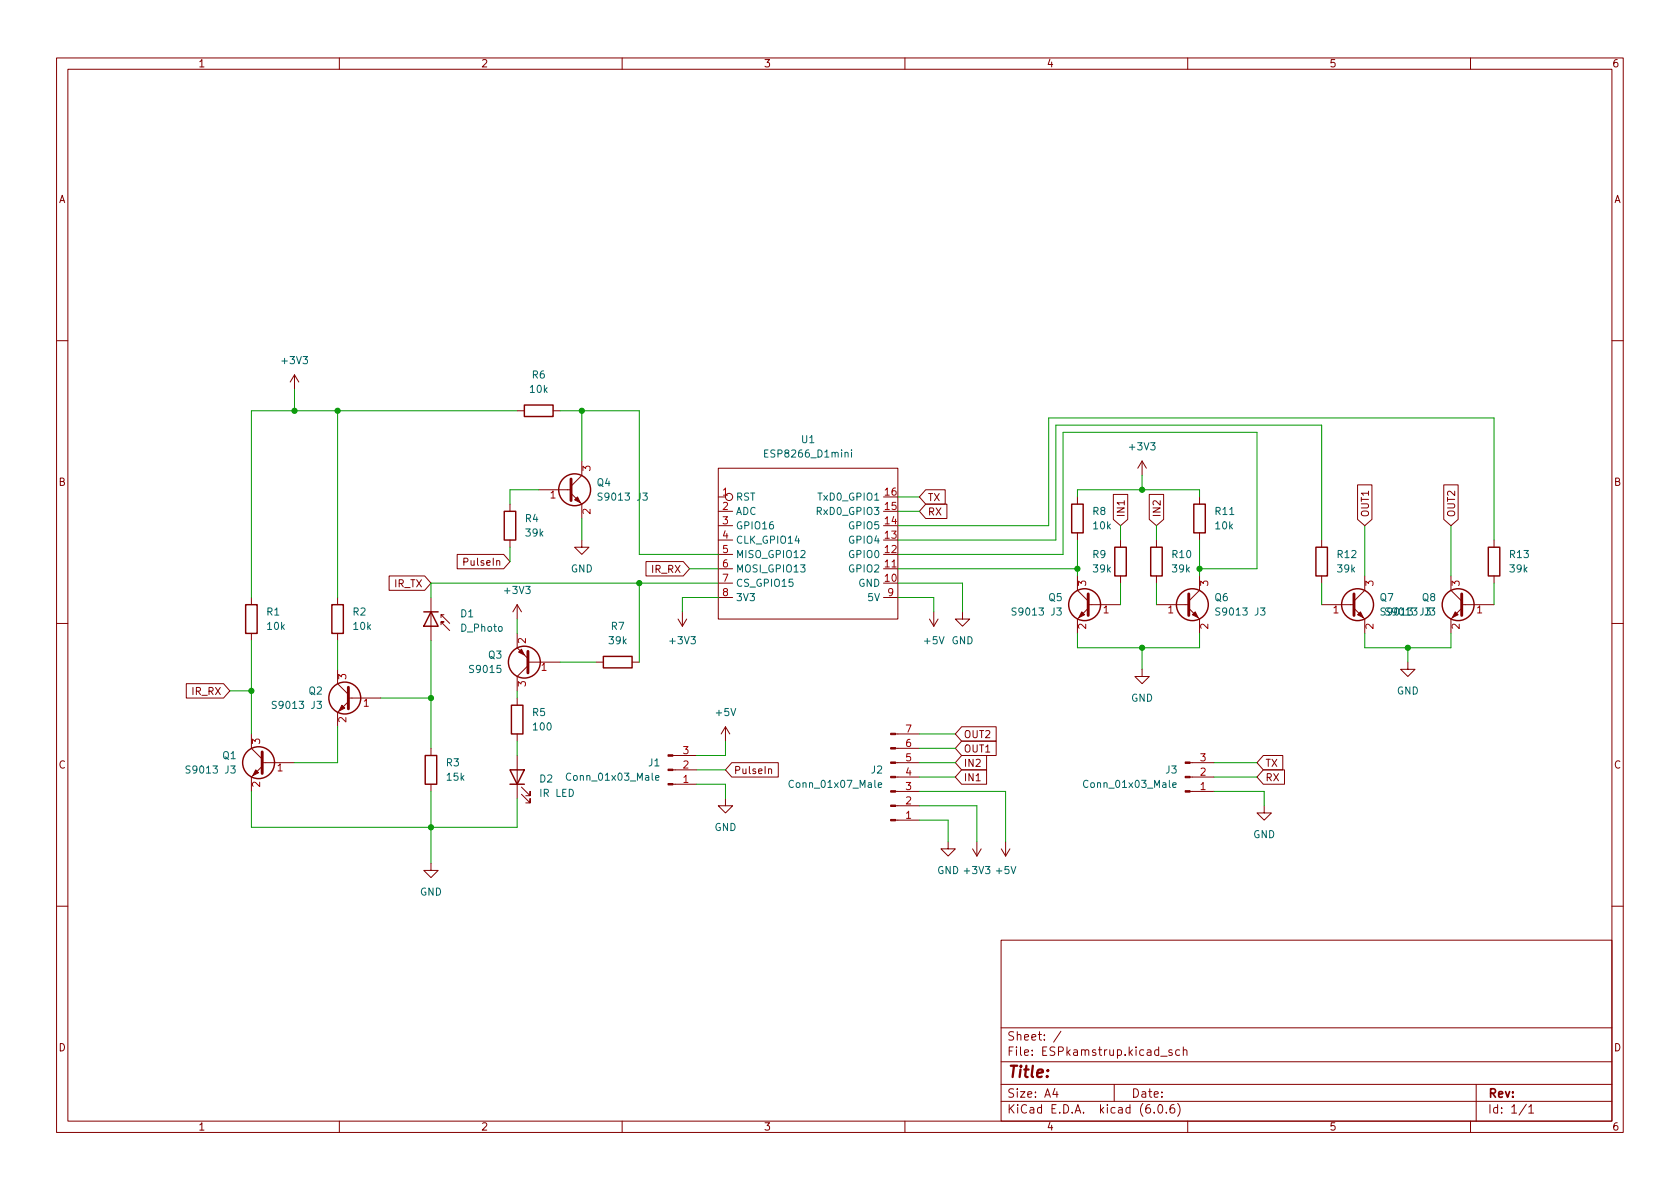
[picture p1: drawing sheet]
<svg xmlns="http://www.w3.org/2000/svg" width="297mm" height="210mm" viewBox="0 0 297 210" stroke-linecap="round" stroke-linejoin="round" font-family="sans-serif">
<g fill="none" stroke="#840000" stroke-width=".18">
<path d="M10 10.2h277v190.1h-277zM12 12.2h273v186.1h-273zM60 10.2v2M110 10.2v2M160 10.2v2M210 10.2v2M260 10.2v2M10 60.2h2M52.1 66.3l-.8 1.3M52.1 66.3v2.5M52.1 66.3l.7 1.3M91.4 72.6h1.3"/>
<path d="M97.8 72.6h1.3M285 60.2h2M80.8 98h8.3l1.1 1.3-1.1 1.3h-8.3zM90.2 89.1v1.3M90.2 95.5v1.3M95.2 86.6h5.8M101 87.2l1.9 1.9v2.6M102.9 95.5v1.3h1.2l-1.2 1.2-1.3-1.2h1.3M102.9 81.5v2.6l-1.9 1.9M114.2 99.3h6.6l1.1 1.3-1.1 1.2h-6.6zM127 82.8h31.7v26.7h-31.7zM127 87.9h1.3"/>
<path d="M127 90.4h2.5M127 93h2.5M127 95.5h2.5M127 98h2.5M163.7 89.1h3.7v2.6h-3.7l-1.1-1.3zM163.7 86.6h3.4v2.5h-3.4l-1.1-1.2zM190.5 87.9v1.2M190.5 94.2v1.3M196.8 87.4h2.6v4.4l-1.3 1.2-1.3-1.2zM198.1 95.5v1.3M201.9 81.5l-.7 1.3M201.9 81.5v2.6"/>
<path d="M201.9 81.5l.8 1.3M203.2 87.4h2.5v4.4l-1.2 1.2-1.3-1.2zM204.5 95.5v1.3M212.1 87.9v1.2M212.1 94.2v1.3M233.7 95.5v1.3M240 85.7h2.6v6.1l-1.3 1.2-1.3-1.2zM255.3 85.7h2.5v6.1l-1.3 1.2-1.2-1.2zM264.2 95.5v1.3M10 110.2h2M44.4 105.7v1.2M44.4 112v1.3"/>
<path d="M59.7 105.7v1.2M59.7 112v1.3M59.7 118.4v2.5l1.9 1.9M68.8 101.8h6.3l1.1 1.3-1.1 1.3h-6.3zM76.2 105.7v7.6M78 110.5v-.5h.5h-.5l1.5 1.5M78 108.7v.5M78.5 108.7h-.5l1.5 1.5M91.4 112v2.5l1.9 2M91.4 106.9l-.7 1.3M91.4 106.9v2.6M91.4 106.9l.8 1.3"/>
<path d="M93.3 117.1h5.8M93.3 117.7l-1.9 1.9v2.6M105.4 117.1h1.3M111.8 117.1h1.2M119.9 109.5l.7 1.2M120.6 108.2v2.5M121.4 109.5l-.8 1.2M127 100.6h2.5M127 103.1h2.5M127 105.7h2.5M156.2 100.6h2.5M156.2 105.7h2.5"/>
<path d="M164.3 109.5l.8 1.2M165.1 108.2v2.5M165.9 109.5l-.8 1.2M170.2 108.2v1.3h1.2l-1.2 1.2-1.3-1.2h1.3M190.5 101.8v2.6l1.9 1.9M192.4 107.6l-1.9 1.9v2.5M192.4 106.9h5.7M198.1 101.8v1.3M201.9 118.4v1.2h1.3l-1.3 1.3-1.2-1.3h1.2M204.5 106.9h5.7M204.5 101.8v1.3M210.2 107.6l1.9 1.9v2.5"/>
<path d="M212.1 101.8v2.6l-1.9 1.9M233.7 106.9h5.7M233.7 101.8v1.3M239.4 107.6l1.9 1.9v2.5M241.3 101.8v2.6l-1.9 1.9M248.9 117.1v1.3h1.3l-1.3 1.2-1.3-1.2h1.3M256.5 101.8v2.6l1.9 1.9M258.4 107.6l-1.9 1.9v2.5M258.4 106.9h5.8M264.2 101.8v1.3M285 110.2h2M32.9 120.9h6.6l1.1 1.3-1.1 1.2h-6.6z"/>
<path d="M44.4 129.8v2.5l2 1.9M46.4 135.5l-2 1.9v2.5M46.4 134.9h5.7M61.6 124.1l-1.9 1.9v2.5M61.6 123.4h5.7M76.2 132.3v1.3M76.2 138.7v1.2M91.4 123.4v1.3M91.4 129.8v1.3M91.4 133.6v7.6M92.2 139.2l1.5 1.5v-.8v.8h-.7M119 133.6h4.2"/>
<path d="M119 136.1h4.2M119 138.7h4.2M128.3 128.5l-.8 1.3M128.3 128.5v2.6M128.3 128.5l.7 1.3M129.4 134.9h8.2v2.5h-8.2l-1.1-1.3zM135.9 136.1l.2-.1h.3v.8M158.3 134.9h4.3M158.3 137.4h4.3M158.3 139.9h4.3M158.3 129.8h4.3M158.3 132.3h4.3"/>
<path d="M170 133.6h4.4v2.5h-4.4l-1.1-1.2zM170 128.5h6.1v2.6h-6.1l-1.1-1.3zM170 136.1h4.4v2.6h-4.4l-1.1-1.3zM170 131.1h6.1v2.5h-6.1l-1.1-1.3zM210.4 134.9h4.2M210.4 137.4h4.2M210.4 139.9h4.2M223.4 133.6h3.4v2.5h-3.4l-1.2-1.2zM223.4 136.1h3.7v2.6h-3.7l-1.2-1.3zM76.2 152.6v1.3h1.3l-1.3 1.3-1.3-1.3h1.3M92.2 140.5l1.5 1.5v-.8v.8h-.7M128.3 141.2v1.3h1.2l-1.2 1.3-1.3-1.3h1.3"/>
<path d="M158.3 142.5h4.3M158.3 145h4.3M167.6 148.8v1.3h1.3l-1.3 1.3-1.2-1.3h1.2M172 150.1l.7 1.3M172.7 148.8v2.6M173.5 150.1l-.8 1.3M177 150.1l.8 1.3M177.8 148.8v2.6M178.6 150.1l-.8 1.3M223.5 142.5v1.3h1.3l-1.3 1.2-1.3-1.2h1.3M10 160.2h2M177 166.3h108v32h-108z"/>
<path d="M285 160.2h2M60 198.3v2M110 198.3v2M160 198.3v2M177 194.8h108M177 191.8h108M177 187.8h108M177 181.8h108M186.5 192.5l-.4 1h1M186.9 193v1M187.6 182.4l-1.3 1.9M197 191.8v3"/>
<path d="M204.1 196.7v.1M204.9 195.4l.2-.1a.81 .81 0 0 1 .6 .7 .81 .81 0 0 1-.3 .8h-.2a.81 .81 0 0 1-.6-.6 .81 .81 0 0 1 .3-.8zM205.2 186.8h1.2M206.2 196.7v.1M207.2 185.7l-.3-.1-.3 .2 .1 .3 .5 .1v.4h-.6M207.6 195.3a.59 .59 0 0 0-.7 .7v.5l.1 .3h.4l.2-.1 .1-.5-.1-.2-.5-.1-.2 .3M208.2 195.1a1.72 1.72 0 0 1 0 2.3M208.6 185.7l-.5-.1-.2 .3v.4l.1 .3h.6M209.2 185.8l.2-.2 .4 .1 .1 .9M209.2 185.1v1.5M210 198.3v2M260 198.3v2"/>
<path d="M261 191.8v6.5M269.9 195.3l-1.3 1.9M270.3 195.8l.4-.5v1.5M270.3 196.8h.9"/>
<circle cx="128.9" cy="87.9" r=".63"/>
</g>
<path d="M101 84.7v3.8M93.3 115.2v3.8M192.4 105v3.8M210.2 105v3.8M239.4 105v3.8M258.4 105v3.8M46.4 133v3.8M61.6 121.5v3.8" fill="none" stroke="#840000" stroke-width=".51"/>
<g fill="#840000" stroke="#840000" stroke-width=".18">
<path d="M257.3 108.2l.5 .5-1 .5z"/>
<path d="M209.5 134.7h.9v.3h-.9z"/>
<path d="M209.5 137.3h.9v.2h-.9z"/>
<path d="M209.5 139.8h.9v.3h-.9z"/>
<path d="M45.2 136.1l.5 .5-1 .6z"/>
<path d="M240 108.7l.5-.5 .5 1z"/>
<path d="M118.1 133.5h.9v.2h-.9z"/>
<path d="M118.1 136h.9v.3h-.9z"/>
<path d="M118.1 138.6h.9v.2h-.9z"/>
<path d="M101.6 88.4l.5-.5 .5 1z"/>
<path d="M91.7 115.3l.5-.5 .5 1z"/>
<path d="M60.5 124.7l.5 .5-1.1 .5z"/>
<path d="M157.5 129.7h.8v.2h-.8z"/>
<path d="M157.5 132.2h.8v.3h-.8z"/>
<path d="M157.5 134.7h.8v.3h-.8z"/>
<path d="M157.5 137.3h.8v.2h-.8z"/>
<path d="M157.5 139.8h.8v.3h-.8z"/>
<path d="M157.5 142.4h.8v.2h-.8z"/>
<path d="M157.5 144.9h.8v.3h-.8z"/>
<path d="M210.8 108.7l.5-.5 .5 1z"/>
<path d="M191.3 108.2l.5 .5-1 .5z"/>
</g>
<g fill="none" stroke="#840000" stroke-width=".25">
<path d="M92.7 71.6h5.1v2.1h-5.1zM89.2 90.4h2v5.1h-2zM189.5 89.1h2v5.1h-2zM197.1 96.8h2v5h-2zM203.5 96.8h2v5h-2zM211.1 89.1h2v5.1h-2zM232.7 96.8h2v5h-2zM263.1 96.8h2.1v5h-2.1zM43.4 106.9h2.1v5.1h-2.1zM58.7 106.9h2v5.1h-2zM74.9 108.2h2.6M76.2 108.2l1.3 2.5h-2.6z"/>
<path d="M106.7 116.1h5.1v2h-5.1zM75.2 133.6h2v5.1h-2zM90.2 136.1h2.5l-1.3 2.6zM90.2 138.7h2.5M90.4 124.7h2.1v5.1h-2.1z"/>
<circle cx="101.6" cy="86.6" r="2.82"/>
<circle cx="92.7" cy="117.1" r="2.82"/>
<circle cx="191.8" cy="106.9" r="2.82"/>
<circle cx="210.8" cy="106.9" r="2.82"/>
<circle cx="240" cy="106.9" r="2.82"/>
<circle cx="257.8" cy="106.9" r="2.82"/>
<circle cx="45.7" cy="134.9" r="2.82"/>
<circle cx="61" cy="123.4" r="2.82"/>
</g>
<g fill="none" stroke="#006464" stroke-width=".18">
<path d="M135.8 79.6h-.6v1.2h.6M150.6 79.6v.1M150.6 80v.8M106.5 87.2h-.5l-.3 .2 .2 .3 .5 .3v.3l-.2 .2-.5-.1M113.7 87.2h.7l-.4 .5 .4 .1v.5l-.2 .2-.5-.2M135.2 80.2h.4M179.7 107.6l-.5-.1-.2 .1v.4l.5 .2 .2 .3-.3 .3-.5-.1M186.9 107.5h.7l-.4 .5 .4 .1v.6l-.2 .1-.5-.1M215.7 107.6l-.5-.1-.2 .1v.4l.6 .2 .1 .3-.3 .3-.4-.1M222.9 107.5h.8l-.5 .5 .4 .1v.6l-.2 .1-.5-.1M244.9 107.6l-.5-.1-.2 .1v.4l.6 .2 .1 .3-.3 .3-.4-.1M252.1 107.5h.8l-.5 .5 .4 .1v.6l-.2 .1-.5-.1"/>
<path d="M252.9 107.5h.8l-.4 .5 .3 .1v.6l-.2 .1-.5-.1M33.6 135.5l-.5-.1-.2 .2v.3l.6 .3 .1 .3-.2 .2h-.5M40.8 135.4h.8l-.4 .5 .3 .1v.6l-.2 .1-.5-.1M48.8 124.1l-.4-.1-.3 .3 .1 .3 .6 .2v.4l-.2 .1-.5-.1M56 124h.8l-.4 .5 .4 .1v.6l-.2 .1-.6-.1M115.9 137.6l.6-.2v-.2l-.4-.1-.2 .2 .1 .6h.5M155.3 138.8l.6-.1-.1-.2-.3-.1-.2 .2v.6h.5M207.4 138.8l.6-.1-.1-.2-.4-.1-.1 .2v.6h.5"/>
</g>
<g fill="none" stroke="#009600" stroke-width=".18">
<path d="M52.1 68.8v3.8M59.7 72.6v33.1M91.4 72.6h-47v33.1M99.1 72.6h13.9v25.4h14M102.9 72.6v8.9M90.2 96.8v2.5M95.2 86.6h-5v2.5M102.9 91.7v3.8M158.7 87.9h3.9M158.7 98h29.3v-21.6h34.2v24.2h-10.1M158.7 95.5h28v-20.3h47v20.3M158.7 93h26.7v-19.1h78.8v21.6"/>
<path d="M158.7 90.4h3.9M190.5 87.9v-1.3h21.6v1.3M190.5 95.5v6.3M198.1 93v2.5M201.9 84.1v2.5M204.5 93v2.5M212.1 95.5v6.3M241.3 93v8.8M256.5 93v8.8M44.4 113.3v16.5M59.7 113.3v5.1M76.2 113.3v19"/>
<path d="M91.4 109.5v2.5M99.1 117.1h6.3M113 103.1v14M121.9 100.6h5.1M127 103.1h-50.8v2.6M127 105.7h-6.4v2.5M158.7 103.1h11.5v5.1M158.7 105.7h6.4v2.5M158.7 100.6h31.8M190.5 112v2.5h21.6v-2.5M198.1 103.1v3.8M201.9 114.5v3.9"/>
<path d="M204.5 103.1v3.8M233.7 103.1v3.8M241.3 112v2.5h15.2v-2.5M248.9 114.5v2.6M264.2 103.1v3.8M40.6 122.2h3.8M44.4 139.9v6.4h47v-5.1M59.7 128.5v6.4h-7.6M67.3 123.4h8.9M76.2 139.9v12.7M91.4 122.2v1.2M91.4 131.1v2.5"/>
<path d="M123.2 138.7h5.1v2.5M123.2 136.1h5.1M128.3 131.1v2.5h-5.1M162.6 129.8h6.3M162.6 132.3h6.3M162.6 134.9h6.3M162.6 139.9h15.2v8.9M162.6 137.4h6.3M214.6 134.9h7.6M214.6 139.9h8.9v2.6M214.6 137.4h7.6M162.6 145h5v3.8"/>
<path d="M162.6 142.5h10.1v6.3"/>
</g>
<g fill="#009600" stroke="#009600" stroke-width=".18">
<circle cx="248.9" cy="114.5" r=".46"/>
<circle cx="212.1" cy="100.6" r=".46"/>
<circle cx="76.2" cy="123.4" r=".46"/>
<circle cx="52.1" cy="72.6" r=".46"/>
<circle cx="59.7" cy="72.6" r=".46"/>
<circle cx="102.9" cy="72.6" r=".46"/>
<circle cx="113" cy="103.1" r=".46"/>
<circle cx="201.9" cy="86.6" r=".46"/>
<circle cx="190.5" cy="100.6" r=".46"/>
<circle cx="201.9" cy="114.5" r=".46"/>
<circle cx="44.4" cy="122.2" r=".46"/>
<circle cx="76.2" cy="146.3" r=".46"/>
</g>
<text font-size="2.8" fill="#840000" x="178" y="190.6">Title:</text>
<g font-size="2.1" fill="#840000">
<text x="178" y="184">Sheet: /</text>
<text x="178" y="186.7">File: ESPkamstrup.kicad_sch</text>
<text x="178" y="196.9">KiCad E.D.A. kicad (6.0.6)</text>
<text x="178" y="194.1">Size: A4</text>
<text x="200" y="194.1">Date:</text>
<text x="263" y="194.1">Rev:</text>
<text x="263" y="196.9">Id: 1/1</text>
</g>
<g font-size="1.8" fill="#840000">
<text x="35" y="11.9">1</text>
<text x="85" y="11.9">2</text>
<text x="135" y="11.9">3</text>
<text x="185" y="11.9">4</text>
<text x="235" y="11.9">5</text>
<text x="285" y="11.9">6</text>
<text x="10.3" y="35.9">A</text>
<text x="285.3" y="35.9">A</text>
<text x="10.3" y="85.9">B</text>
<text x="164" y="88.6">TX</text>
<text x="285.3" y="85.9">B</text>
<text x="164" y="91.1">RX</text>
<text x="198.8" y="91.5" transform="rotate(-90 198.8 91.5)">IN1</text>
<text x="205.2" y="91.5" transform="rotate(-90 205.2 91.5)">IN2</text>
<text x="242" y="91.5" transform="rotate(-90 242 91.5)">OUT1</text>
<text x="257.3" y="91.5" transform="rotate(-90 257.3 91.5)">OUT2</text>
<text x="82.4" y="100">PulseIn</text>
<text x="115.3" y="101.3">IR_RX</text>
<text x="69.8" y="103.8">IR_TX</text>
<text x="34" y="122.9">IR_RX</text>
<text x="170.3" y="130.5">OUT2</text>
<text x="10.3" y="135.9">C</text>
<text x="129.7" y="136.9">PulseIn</text>
<text x="170.3" y="135.6">IN2</text>
<text x="170.3" y="133.1">OUT1</text>
<text x="223.7" y="135.6">TX</text>
<text x="285.3" y="135.9">C</text>
<text x="170.3" y="138.1">IN1</text>
<text x="223.7" y="138.1">RX</text>
<text x="10.3" y="185.9">D</text>
<text x="285.3" y="185.9">D</text>
<text x="35" y="199.9">1</text>
<text x="85" y="199.9">2</text>
<text x="135" y="199.9">3</text>
<text x="185" y="199.9">4</text>
<text x="235" y="199.9">5</text>
<text x="285" y="199.9">6</text>
</g>
<g font-size="1.8" fill="#006464">
<text x="50" y="64.4">+3V3</text>
<text x="93.8" y="69.5">10k</text>
<text x="94.1" y="66.9">R6</text>
<text x="135.7" y="80.9">ESP8266_D1mini</text>
<text x="141.7" y="78.4">U1</text>
<text x="199.8" y="79.6">+3V3</text>
<text x="105.6" y="86">Q4</text>
<text x="106.3" y="88.5">S9013 J3</text>
<text x="130" y="88.5">RST</text>
<text x="145" y="88.5">TxD0_GPIO1</text>
<text x="92.9" y="92.3">R4</text>
<text x="93" y="94.9">39k</text>
<text x="130" y="91.1">ADC</text>
<text x="130" y="93.6">GPIO16</text>
<text x="144.8" y="91.1">RxD0_GPIO3</text>
<text x="150.3" y="93.6">GPIO5</text>
<text x="193.2" y="91.1">R8</text>
<text x="193.4" y="93.6">10k</text>
<text x="214.9" y="91.1">R11</text>
<text x="215" y="93.6">10k</text>
<text x="100.9" y="101.2">GND</text>
<text x="130" y="96.1">CLK_GPIO14</text>
<text x="130" y="98.7">MISO_GPIO12</text>
<text x="130" y="101.2">MOSI_GPIO13</text>
<text x="150.3" y="101.2">GPIO2</text>
<text x="150.3" y="98.7">GPIO0</text>
<text x="150.3" y="96.1">GPIO4</text>
<text x="193.2" y="98.7">R9</text>
<text x="193.4" y="101.2">39k</text>
<text x="207.3" y="98.7">R10</text>
<text x="207.3" y="101.2">39k</text>
<text x="236.5" y="98.7">R12</text>
<text x="236.5" y="101.2">39k</text>
<text x="267" y="98.7">R13</text>
<text x="267" y="101.2">39k</text>
<text x="89.4" y="105">+3V3</text>
<text x="130" y="103.8">CS_GPIO15</text>
<text x="130" y="106.3">3V3</text>
<text x="151.8" y="103.8">GND</text>
<text x="153.5" y="106.3">5V</text>
<text x="185.4" y="106.3">Q5</text>
<text x="214.8" y="106.3">Q6</text>
<text x="244" y="106.3">Q7</text>
<text x="251.5" y="106.3">Q8</text>
<text x="47.2" y="108.8">R1</text>
<text x="47.3" y="111.4">10k</text>
<text x="62.4" y="108.8">R2</text>
<text x="62.6" y="111.4">10k</text>
<text x="81.5" y="109.2">D1</text>
<text x="81.6" y="111.7">D_Photo</text>
<text x="107.7" y="113.9">39k</text>
<text x="108.1" y="111.4">R7</text>
<text x="118.6" y="113.9">+3V3</text>
<text x="163.5" y="113.9">+5V</text>
<text x="168.2" y="113.9">GND</text>
<text x="179.5" y="108.8">S9013 J3</text>
<text x="215.5" y="108.8">S9013 J3</text>
<text x="244.7" y="108.8">S9013 J3</text>
<text x="83.2" y="119">S9015</text>
<text x="86.4" y="116.5">Q3</text>
<text x="48.7" y="125.3">S9013 J3</text>
<text x="54.6" y="122.8">Q2</text>
<text x="200" y="124.1">GND</text>
<text x="247" y="122.8">GND</text>
<text x="94.2" y="126.6">R5</text>
<text x="94.4" y="129.2">100</text>
<text x="126.7" y="126.6">+5V</text>
<text x="33.4" y="136.8">S9013 J3</text>
<text x="39.4" y="134.2">Q1</text>
<text x="78.9" y="135.5">R3</text>
<text x="114.7" y="135.5">J1</text>
<text x="154.1" y="136.8">J2</text>
<text x="206.1" y="136.8">J3</text>
<text x="79.1" y="138">15k</text>
<text x="95.4" y="138.4">D2</text>
<text x="95.6" y="140.9">IR LED</text>
<text x="100.7" y="138">Conn_01x03_Male</text>
<text x="140" y="139.3">Conn_01x07_Male</text>
<text x="192.1" y="139.3">Conn_01x03_Male</text>
<text x="126.3" y="146.9">GND</text>
<text x="221.6" y="148.2">GND</text>
<text x="165.7" y="154.6">GND +3V3</text>
<text x="176.2" y="154.6">+5V</text>
<text x="74.2" y="158.4">GND</text>
</g>
<g font-size="1.8" fill="#a90000">
<text x="104.4" y="83.3" transform="rotate(-90 104.4 83.3)">3</text>
<text x="97.3" y="88.1">1</text>
<text x="127.8" y="87.6">1</text>
<text x="156.5" y="87.6">16</text>
<text x="104.4" y="90.9" transform="rotate(-90 104.4 90.9)">2</text>
<text x="127.8" y="90.2">2</text>
<text x="127.8" y="92.7">3</text>
<text x="127.8" y="95.2">4</text>
<text x="156.5" y="95.2">13</text>
<text x="156.5" y="92.7">14</text>
<text x="156.5" y="90.2">15</text>
<text x="127.8" y="97.8">5</text>
<text x="127.8" y="100.3">6</text>
<text x="156.5" y="100.3">11</text>
<text x="156.5" y="97.8">12</text>
<text x="127.8" y="102.9">7</text>
<text x="127.8" y="105.4">8</text>
<text x="156.5" y="102.9">10</text>
<text x="157" y="105.4">9</text>
<text x="192" y="103.6" transform="rotate(-90 192 103.6)">3</text>
<text x="213.6" y="103.6" transform="rotate(-90 213.6 103.6)">3</text>
<text x="242.8" y="103.6" transform="rotate(-90 242.8 103.6)">3</text>
<text x="258.1" y="103.6" transform="rotate(-90 258.1 103.6)">3</text>
<text x="93" y="113.8" transform="rotate(-90 93 113.8)">2</text>
<text x="192" y="111.2" transform="rotate(-90 192 111.2)">2</text>
<text x="195.1" y="108.5">1</text>
<text x="206.5" y="108.5">1</text>
<text x="213.6" y="111.2" transform="rotate(-90 213.6 111.2)">2</text>
<text x="235.7" y="108.5">1</text>
<text x="242.8" y="111.2" transform="rotate(-90 242.8 111.2)">2</text>
<text x="258.1" y="111.2" transform="rotate(-90 258.1 111.2)">2</text>
<text x="261.1" y="108.5">1</text>
<text x="95.7" y="118.6">1</text>
<text x="61.2" y="120.1" transform="rotate(-90 61.2 120.1)">3</text>
<text x="64.3" y="125">1</text>
<text x="93" y="121.4" transform="rotate(-90 93 121.4)">3</text>
<text x="46" y="131.6" transform="rotate(-90 46 131.6)">3</text>
<text x="61.2" y="127.7" transform="rotate(-90 61.2 127.7)">2</text>
<text x="160.2" y="129.5">7</text>
<text x="49" y="136.4">1</text>
<text x="120.8" y="135.9">2</text>
<text x="120.8" y="133.3">3</text>
<text x="160.2" y="137.2">4</text>
<text x="160.2" y="134.6">5</text>
<text x="160.2" y="132.1">6</text>
<text x="212.2" y="137.2">2</text>
<text x="212.2" y="134.6">3</text>
<text x="46" y="139.2" transform="rotate(-90 46 139.2)">2</text>
<text x="120.8" y="138.4">1</text>
<text x="160.2" y="142.2">2</text>
<text x="160.2" y="139.7">3</text>
<text x="212.2" y="139.7">1</text>
<text x="160.2" y="144.8">1</text>
</g>
</svg>
